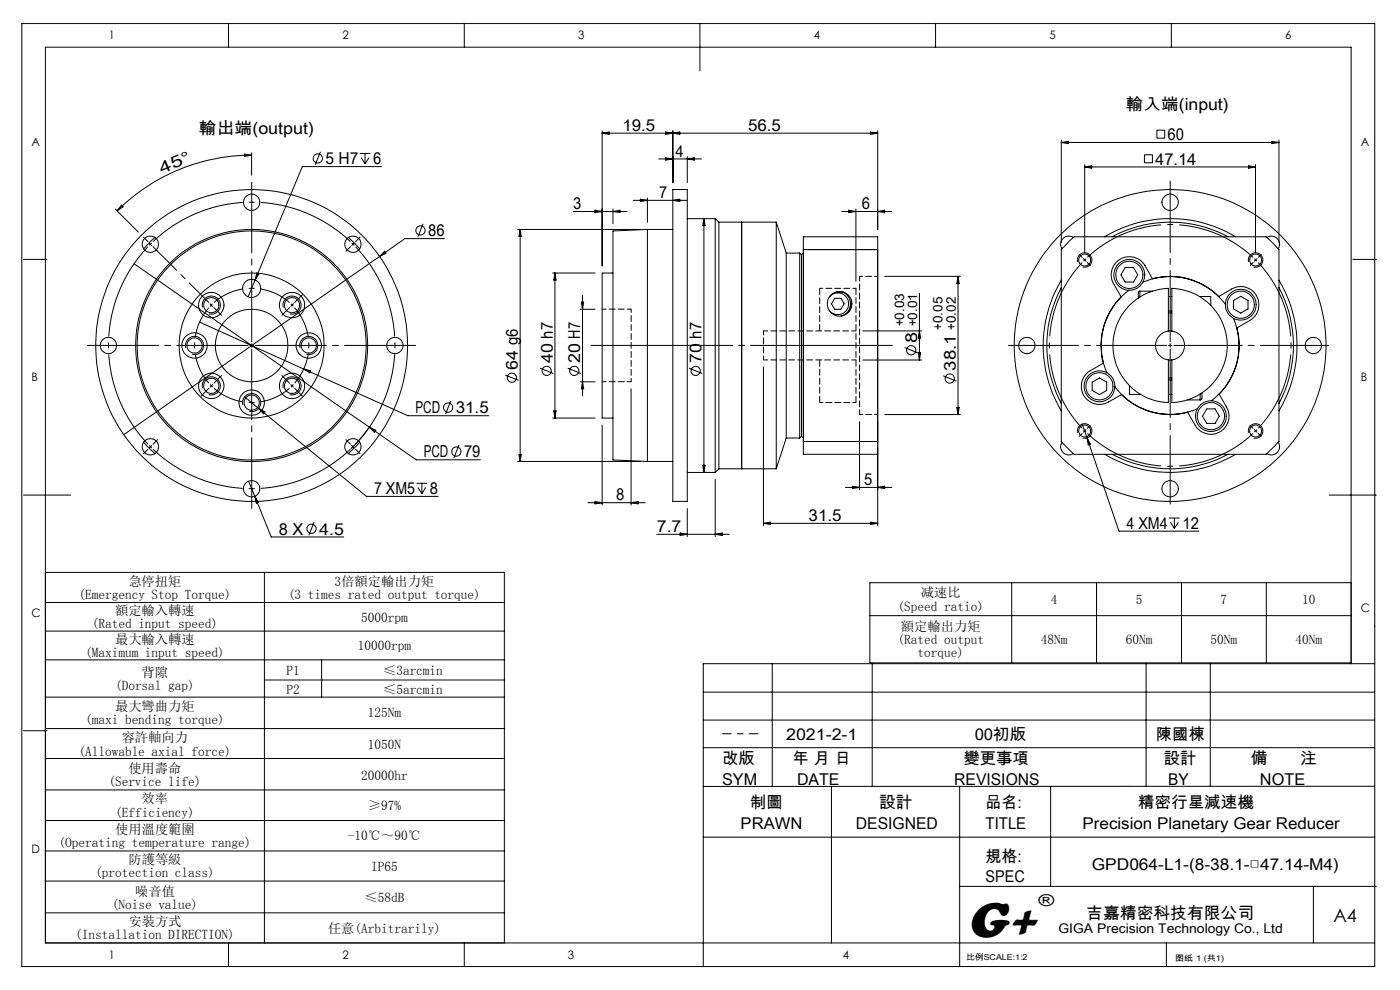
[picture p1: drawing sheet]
<svg xmlns="http://www.w3.org/2000/svg" width="297mm" height="210mm" viewBox="0 0 297 210" stroke-linecap="round" stroke-linejoin="round" font-family="sans-serif">
<g fill="none" stroke="#000" stroke-width=".21">
<path d="M4.6 5h287v200h-287zM48.5 5v5M98.5 5v5M148.5 5v10M198.5 5v5M248.5 5v5M51.9 32.7l1.5 .2-1.5 .3zM53.4 32.9a40.7 40.7 0 0 0-28.6 11.8M53.4 32.4v4.8M68 32.2l-1.1 2.8M76.3 32.6h2.3M76.6 33.4l.8 1.4"/>
<path d="M77.4 32.6v2.2M78.3 33.4l-.9 1.4M80.9 35.3h-16.8l-11.5 27.7M127.7 27.8v28.6M127.7 28.2h58.5M127.7 28.2l1.5-.2v.5zM139.7 33.7h9.1M141.2 28l1.5 .2-1.5 .3zM141.2 33.5l1.5 .2-1.5 .3zM142.7 27.8v10.9M142.7 28.2l1.5-.2v.5zM145.8 33.2v5.5"/>
<path d="M145.8 33.7l1.5-.2v.5zM184.7 28l1.5 .2-1.5 .3zM186.2 27.8v20.9M225.1 29.7v21.7M225.1 30.2h46.2M225.1 30.2l1.6-.2v.5zM230.1 34.9v18.7M230.1 35.4h36.2M230.1 35.4l1.5-.2v.5zM242.8 32.8h1.7v1.7h-1.7zM245.4 27.6h1.7v1.7h-1.7zM264.9 35.2l1.4 .2-1.4 .3z"/>
<path d="M266.3 34.9v18.7M269.8 30l1.5 .2-1.5 .3zM271.3 29.7v21.7M5 55h5M24.5 44.4l4.9 4.8M25.8 43.5l.3 .4-1.3 .8zM28.4 55.9l50 34.7M31.6 51.5l.3 .3M31.9 51.8l-.3 .3M31.9 51.8l.3 .3M32.2 51.5l-.3 .3M32.9 50.4l-2.5 2.4"/>
<path d="M54.5 57.9l.4 .2-.8 1.3zM73.9 50.4l2.4 2.4M80.5 54.4l-54.3 37.8M81.6 53.3l.3 .4-1.4 .7zM89.7 47.5l-1 2.8M94.3 50.6h-8.4l-5.4 3.8M109.8 48.7h26.1M110.3 48.7v49.2M110.3 48.7l.3 1.5h-.5zM117.2 57.9h9M117.7 57.9v30.8M117.7 57.9l.3 1.5h-.5z"/>
<path d="M121.6 44.9h11.4M126.2 44.6l1.5 .3-1.5 .2zM130 57.9h-2.3v30.8h2.3M130 44.3v3.2M130 44.9l1.5-.3v.5zM134.3 42.5h11.4M135.9 42.3l1.4 .2-1.4 .2zM137.3 48.7v49.2M137.3 48.7l-7.3 .3v48.6l7.3 .3M137.3 48.7h5.4M137.3 42v5.2M142.7 40.2h3.1v66.2h-3.1z"/>
<path d="M142.7 42.5l1.5-.2v.4zM145.8 46.4h5.9M149.3 46.4v53.8M149.3 46.4l.3 1.5h-.5zM151.7 46.4v53.8M151.7 46.4l.8 .7M152.5 47.1v52.3M152.5 47.1h12.2M157.3 47.1v52.3M164.7 47.1v52.3M164.7 47.1l2.1 6.6M166.8 53.7v39.2"/>
<path d="M166.8 53.7h2.9M169.7 53.7v39.2M169.7 53.7l.3 .4M170 54.1v38.4M170.4 52.9v-2.7h15.8v2.7M170.4 53.7l-.4 .4M170.4 52.9v40.8M178.6 44.9h10.6M180.1 44.6l1.5 .3-1.5 .2zM181.6 44.3v15.4M186.2 52.9v58.6M186.2 52.9h-15.8"/>
<path d="M186.2 44.9l1.5-.3v.5zM187.7 58.6h16M203.2 58.6v29.3M203.2 58.6l.3 1.5h-.5zM225.1 59.4a26.9 26.9 0 0 0 0 27.8M226.8 51.2l1.1-1h40.7l1.7 1.7 1 1v40.8l-2.3 2.4-.4 .3h-40.7l-2.4-2.4-.4-.3v-40.8zM227.7 50.4a1.73 1.73 0 0 0-2.2 .2 1.73 1.73 0 0 0-.2 2.2M228.6 55.6a1.55 1.55 0 0 1 1.4-2 1.55 1.55 0 0 1 1.6 1.7 1.55 1.55 0 0 1-1.9 1.3M234.4 50.2a26.9 26.9 0 0 1 27.7 0M235.9 50.2a25.9 25.9 0 0 1 24.6 0M236.9 55.6a3.9 3.9 0 0 1 6 .8l1.6 2.7a14.7 14.7 0 0 1 14.1 3.8l2.7-1.6a3.8 3.8 0 0 1 5.3 1.4 3.8 3.8 0 0 1-1.5 5.3l-2.7 1.6a14.6 14.6 0 0 1-3.8 14l1.6 2.8a3.8 3.8 0 0 1-1.4 5.2 3.8 3.8 0 0 1-5.3-1.4l-1.5-2.8a14.7 14.7 0 0 1-14.1-3.7l-2.7 1.6a3.8 3.8 0 0 1-5.3-1.4 3.8 3.8 0 0 1 1.4-5.3l2.8-1.6a14.7 14.7 0 0 1 3.7-14l-1.5-2.8a3.8 3.8 0 0 1 .6-4.6zM238.7 56.8h1.8l.9 1.5-.9 1.5h-1.8l-.9-1.5z"/>
<path d="M242.4 59.9a14.7 14.7 0 0 1 17.6 4.6M264.9 55.6a1.54 1.54 0 0 1 1.3-2 1.54 1.54 0 0 1 1.7 1.7 1.54 1.54 0 0 1-1.9 1.3M268.7 50.4a1.73 1.73 0 0 1 2.2 .2 1.73 1.73 0 0 1 .2 2.2M271.3 59.4a27.1 27.1 0 0 1 0 27.8M287 55h5M39.4 73.8a1.92 1.92 0 0 1 1.7-2.4 1.92 1.92 0 0 1 2.1 2 1.92 1.92 0 0 1-2.4 1.7M42.3 68.3l22.1 10M43 65.2a1.93 1.93 0 0 1 1.7-2.4 1.93 1.93 0 0 1 2.1 2.1 1.93 1.93 0 0 1-2.5 1.7M44.6 64.4l.2 .3M44.8 64.7l-.2 .3M44.8 64.7l.3 .3M45.1 64.4l-.3 .3"/>
<path d="M60.1 65.2a1.94 1.94 0 0 1 1.7-2.4 1.94 1.94 0 0 1 2.1 2.1 1.94 1.94 0 0 1-2.4 1.7M63.6 73.8a1.92 1.92 0 0 1 1.7-2.4 1.92 1.92 0 0 1 2.1 2 1.92 1.92 0 0 1-2.4 1.7M64.4 78.3l22.1 9.9h17.2M64.4 78.3l1.5 .4-.2 .4zM107.2 79.6l2.8 1.1M114.6 78.1l2.8 1.1M120.4 78.1l2.8 1.1M123.1 65.6h3.1M123.3 64.1h.5l-.2 1.5zM123.6 62.6v21.4M146.2 78.1l2.8 1.1M162 77.8v33.7"/>
<path d="M175.9 63a2.31 2.31 0 0 1 3.4-.2 2.31 2.31 0 0 1 0 3.3 2.31 2.31 0 0 1-3.4-.2M177.1 63.3h1.3l.7 1.1-.7 1.2h-1.3l-.7-1.2zM177.1 62h2M178.8 62a2.69 2.69 0 0 1 1.6 2.6 2.69 2.69 0 0 1-2 2.4M180.6 63.7v.3a3 3 0 0 1-.6 2.2M183.1 70.2h12.4M183.1 76.4h12.4M191.9 73.7l2.8 1.2M194.8 74.9h.5l-.2 1.5zM195.1 62.2v14.2M195.1 70.2l.2 1.5h-.5zM200.1 79.7l2.8 1.1"/>
<path d="M225.1 61a26.2 26.2 0 0 0 0 24.6M239.5 61.6a14.6 14.6 0 0 0-4.7 17.5M241.8 61.8l-.3 .2v1.2M241.8 61.8v1.2M241.8 61.8h2.7M247.9 70.2v-9a12.1 12.1 0 0 0-11.8 12.1 12.1 12.1 0 0 0 11.8 12.1v-9.1M247.9 70.2a3.1 3.1 0 0 0-2.8 3.1 3.1 3.1 0 0 0 2.8 3M247.9 76.3h.7M247.9 66.4h.7M247.9 70.2h.7M247.9 62.9h.7M247.9 66h.7"/>
<path d="M248.6 70.2a3.1 3.1 0 0 1 2.7 3.1 3.1 3.1 0 0 1-2.7 3M248.6 70.2v-9a12.1 12.1 0 0 1 11.8 12.1 12.1 12.1 0 0 1-11.8 12.1v-9.1M254.5 62.9h2.4v1.9M261.7 67.5a14.6 14.6 0 0 1-4.7 17.5M261.7 63.7l1.5-.8 1.6 .8v1.8l-1.6 .9-1.5-.9zM271.3 61a26.2 26.2 0 0 1 0 24.6M30.4 93.8l2.5 2.4M43 82.4a1.92 1.92 0 0 1 1.6-2.5 1.92 1.92 0 0 1 2.1 2.1 1.92 1.92 0 0 1-2.4 1.7M51.5 85.9a1.92 1.92 0 0 1 1.8-2.4 1.92 1.92 0 0 1 2 2.1 1.92 1.92 0 0 1-2.4 1.7M51.9 84.2l3 2.4M54.9 86.6l22.9 18.7h15.2M54.9 86.6l1.3 .8-.3 .4z"/>
<path d="M60.1 82.4a1.93 1.93 0 0 1 1.6-2.5 1.93 1.93 0 0 1 2.2 2.1 1.93 1.93 0 0 1-2.4 1.7M76.3 93.8l-2.4 2.4M78.4 90.6l9.9 6.9h13.6M78.4 90.6l1.3 .7-.3 .4zM78.6 90.2l-1.4 2-2.8 3M95.6 85l-1.1 2.8M97.4 94.4l-1.1 2.8M109.8 97.9h26.1M110.1 96.4h.5l-.3 1.5zM117.2 88.7h9M117.5 87.2h.5l-.3 1.5zM123.1 81h3.1"/>
<path d="M123.6 81l.2 1.5h-.5zM127.7 90.2v16.9M133.9 82.5v24.6M137.3 97.9h5.4M149.1 98.7h.5l-.3 1.5zM152.5 99.4h12.2M152.5 99.4l-.8 .8M166.8 92.9l-2.1 6.5M166.8 92.9h2.9M170 92.5l.4 .4M170 92.5l-.3 .4M170.4 93.7h15.8v2.7h-15.8z"/>
<path d="M182.4 89.5v14.4M187.7 87.9h16M203 86.5h.5l-.3 1.4zM225.3 93.8a1.75 1.75 0 0 0 .2 2.2 1.75 1.75 0 0 0 2.2 .2M228.6 91.8a1.55 1.55 0 0 1 1.4-1.9 1.55 1.55 0 0 1 1.6 1.7 1.55 1.55 0 0 1-1.9 1.3M229.6 89.9l1 3M229.8 91.1l.3 .3M230.1 91.4l.3 .3M230.1 91.4l-.3 .3M230.4 91.1l-.3 .3M230.6 92.9l6.8 19.8h17M230.6 92.9l.7 1.3-.4 .2z"/>
<path d="M231.7 81.1l1.6-.9 1.5 .9v1.7l-1.5 .9-1.6-.9zM234.4 96.4a27.1 27.1 0 0 0 27.7 0M235.9 96.4a26.1 26.1 0 0 0 24.6 0M236.5 82a14.6 14.6 0 0 0 17.5 4.7M239.6 81.8v1.9h2.4M247.9 80.2h.7M247.9 80.6h.7M247.9 83.7h.7M251.9 84.8h2.7M254.6 83.6v1.2M255 83.4v1.2l-.4 .2M256 86.7h1.8l.9 1.6-.9 1.5h-1.8l-.9-1.5z"/>
<path d="M264.9 91.8a1.54 1.54 0 0 1 1.3-1.9 1.54 1.54 0 0 1 1.7 1.7 1.54 1.54 0 0 1-1.9 1.3M271.1 93.8a1.75 1.75 0 0 1-.2 2.2 1.75 1.75 0 0 1-2.2 .2M5 105h10M52.7 102.1l1.3 3.2M54 105.3l3.5 8.6h15.4M54 105.3l.8 1.3-.4 .1zM66.6 110.8l-1.1 2.8M88.4 102.5h2.2M88.7 103.4l.8 1.3M89.5 102.5v2.2M90.3 103.4l-.8 1.3M124.7 106.6h12.2"/>
<path d="M126.2 106.4l1.5 .2-1.5 .3zM133.9 106.6l1.5-.2v.5zM139.3 113.3h15.4M144.3 113.1l1.5 .2-1.5 .3zM145.8 100.2h5.9M145.8 107.9v5.9M151.7 101.7v12.1M151.7 113.3l1.5-.2v.5zM162 111h24.2M162 111l1.4-.2v.5zM179.4 103.4h9.8M180.8 103.1l1.6 .3-1.6 .2z"/>
<path d="M184.7 110.8l1.5 .2-1.5 .3zM186.2 103.4l1.5-.3v.5zM248 109.9h2.3M248.3 110.8l.8 1.3M249.1 109.9v2.2M250 110.8l-.9 1.3M282 105h10M9.6 121.4h97.4v78.6M9.6 127.8h97.4M9.6 133.9h97.4M9.6 140h97.4M56.1 121.4v78.6"/>
<path d="M68.2 140v7.9M184.5 130.6h102.1M214.6 123.6v17M232.6 123.6v17M250.6 123.6v17M268.6 123.6v17M286.6 123.6h-102.1v17h102.1M5 155h5M9.6 147.9h97.4M9.6 154.5h97.4M56.1 144.2h50.9M149.2 152.7h142.4"/>
<path d="M149.2 146.8h142.4M149.2 158.6h142.4M163.8 140.8v26M185 140.8v26M243.1 140.8v26M256.8 140.8v26M286.6 140.8v-130.8h-277v190h282M291.6 140.8h-142.4v64.2M9.6 160.9h97.4M9.6 167.6h97.4M9.6 174.1h97.4M149.2 177.6h142.4"/>
<path d="M176.4 166.8v33.2M203.6 166.8v38.2M222.9 166.8v21.2M291.6 166.8h-142.4M9.6 180.5h97.4M9.6 186.9h97.4M9.6 193.6h97.4M203.6 188h88.4M278.6 188v12M48.5 200v5M98.5 200v5M247.4 200v5"/>
<circle cx="67.4" cy="33.6" r=".98"/>
<circle cx="31.9" cy="51.8" r="1.73"/>
<circle cx="53.4" cy="42.9" r="1.72"/>
<circle cx="74.9" cy="51.8" r="1.73"/>
<circle cx="89.2" cy="48.9" r=".98"/>
<circle cx="230.1" cy="55.2" r="1.25"/>
<circle cx="239.6" cy="58.3" r="2.88"/>
<circle cx="239.6" cy="58.3" r="3.3"/>
<circle cx="248.2" cy="42.9" r="1.74"/>
<circle cx="266.4" cy="55.2" r="1.27"/>
<circle cx="23" cy="73.3" r="1.72"/>
<circle cx="41.3" cy="73.3" r="2.69"/>
<circle cx="41.3" cy="73.3" r="1.62"/>
<circle cx="44.8" cy="64.7" r="1.61"/>
<circle cx="44.8" cy="64.7" r="2.69"/>
<circle cx="53.4" cy="73.3" r="24.3"/>
<circle cx="53.4" cy="73.3" r="15.4"/>
<circle cx="53.4" cy="73.3" r="24.6"/>
<circle cx="53.4" cy="61.2" r="1.94"/>
<circle cx="53.4" cy="73.3" r="33.1"/>
<circle cx="53.4" cy="73.3" r="7.7"/>
<circle cx="61.9" cy="64.7" r="2.69"/>
<circle cx="62" cy="64.7" r="1.61"/>
<circle cx="65.5" cy="73.3" r="2.69"/>
<circle cx="65.5" cy="73.3" r="1.6"/>
<circle cx="83.8" cy="73.3" r="1.74"/>
<circle cx="116" cy="78.7" r=".97"/>
<circle cx="121.8" cy="78.7" r=".97"/>
<circle cx="147.6" cy="78.7" r=".97"/>
<circle cx="178.1" cy="64.4" r="2.61"/>
<circle cx="193.3" cy="74.3" r=".98"/>
<circle cx="217.9" cy="73.3" r="1.74"/>
<circle cx="248.2" cy="73.3" r="33.1"/>
<circle cx="263.2" cy="64.6" r="3.3"/>
<circle cx="263.2" cy="64.6" r="2.88"/>
<circle cx="278.6" cy="73.3" r="1.72"/>
<circle cx="31.9" cy="94.8" r="1.72"/>
<circle cx="44.8" cy="81.8" r="2.69"/>
<circle cx="44.8" cy="81.8" r="1.62"/>
<circle cx="53.4" cy="85.4" r="1.61"/>
<circle cx="53.4" cy="85.4" r="2.7"/>
<circle cx="61.9" cy="81.8" r="1.61"/>
<circle cx="62" cy="81.9" r="2.69"/>
<circle cx="74.9" cy="94.8" r="1.72"/>
<circle cx="95.1" cy="86.4" r=".98"/>
<circle cx="96.8" cy="95.8" r=".98"/>
<circle cx="108.6" cy="80.1" r=".98"/>
<circle cx="201.5" cy="80.3" r=".98"/>
<circle cx="230.1" cy="91.4" r="1.27"/>
<circle cx="233.2" cy="81.9" r="2.89"/>
<circle cx="233.2" cy="81.9" r="3.3"/>
<circle cx="256.9" cy="88.3" r="3.3"/>
<circle cx="256.9" cy="88.3" r="2.89"/>
<circle cx="266.3" cy="91.4" r="1.28"/>
<circle cx="53.4" cy="103.7" r="1.74"/>
<circle cx="66.1" cy="112.2" r=".98"/>
<circle cx="248.2" cy="103.7" r="1.74"/>
</g>
<g fill="none" stroke="#000" stroke-width=".21" stroke-dasharray="30.5 1.3 1.3 1.3" stroke-linecap="butt">
<path d="M74.9 51.8l-.3-.3M74.9 51.8l.3 .3M230.1 55.1l-.3 .3M230.1 55.1l.3-.2M266.4 55.1l-.3-.2M266.4 55.1l.2 .3M62 64.7l-.3-.3M62 64.7l.2 .3M31.9 94.8l.3 .2M31.9 94.8l-.3-.3M44.8 81.8l.3 .3M44.8 81.8l-.2-.2"/>
<path d="M62 81.8l.2-.2M62 81.8l-.3 .3M74.9 94.8l.3-.3M74.9 94.8l-.3 .2M266.4 91.4l.2-.3M266.4 91.4l-.3 .3"/>
</g>
<path d="M44.3 65.3a12.1 12.1 0 0 0 0 16M61.4 64.2a12.1 12.1 0 0 0-16 0M45.4 82.4a12.1 12.1 0 0 0 16 0M62.5 81.3a12.1 12.1 0 0 0 0-16" fill="none" stroke="#000" stroke-width=".21" stroke-dasharray="30.5 1.3 1.3 1.3" stroke-dashoffset="23.6" stroke-linecap="butt"/>
<path d="M31.4 52.3a30.4 30.4 0 0 0 0 41.9M74.3 51.2a30.4 30.4 0 0 0-41.8 0M32.5 95.3a30.4 30.4 0 0 0 41.8 0M75.4 94.2a30.4 30.4 0 0 0 0-41.9" fill="none" stroke="#000" stroke-width=".21" stroke-dasharray="30.5 1.3 1.3 1.3" stroke-dashoffset="9.3" stroke-linecap="butt"/>
<path d="M229.6 55.7a25.6 25.6 0 0 0 0 35.1M265.8 54.6a25.6 25.6 0 0 0-35.1 0M230.7 91.9a25.6 25.6 0 0 0 35.1 0M266.9 90.8a25.6 25.6 0 0 0 0-35.1" fill="none" stroke="#000" stroke-width=".21" stroke-dasharray="30.5 1.3 1.3 1.3" stroke-dashoffset="13" stroke-linecap="butt"/>
<path d="M189.3 73.3h-63.9" fill="none" stroke="#000" stroke-width=".21" stroke-dasharray="30.5 1.3 1.3 1.3" stroke-dashoffset=".4"/>
<path d="M153.3 155.6h7.5" fill="none" stroke="#000" stroke-width=".21" stroke-dasharray="30.5 1.3 1.3 1.3" stroke-dashoffset="28.6"/>
<path d="M133.9 65.6h-6.2M162 76.3h19.6M162 76.3v-6.1M181.6 70.2h-19.6M127.7 81h6.2" fill="none" stroke="#000" stroke-width=".21" stroke-dasharray="1.3 .6" stroke-dashoffset=".4"/>
<path d="M173.9 70.2v-9M173.9 85.4v-9.1" fill="none" stroke="#000" stroke-width=".21" stroke-dasharray="1.3 .6" stroke-dashoffset="-.1"/>
<path d="M186.2 58.6h-3.8M133.9 65.6v15.4M173.9 61.2h7.7M181.6 85.4h-7.7M182.4 87.9h3.8" fill="none" stroke="#000" stroke-width=".21" stroke-dasharray="1.3 .6" stroke-dashoffset=".6"/>
<path d="M181.6 85.4v-24.2" fill="none" stroke="#000" stroke-width=".21" stroke-dasharray="1.3 .6"/>
<path d="M182.4 87.9v-29.3" fill="none" stroke="#000" stroke-width=".21" stroke-dasharray="1.3 .6" stroke-dashoffset=".3"/>
<path d="M44.3 64.2l-11-11" fill="none" stroke="#000" stroke-width=".21" stroke-dasharray="30.5 1.3 1.3 1.3" stroke-dashoffset="24.6"/>
<g fill="none" stroke="#000" stroke-width=".21" stroke-dasharray="30.5 1.3 1.3 1.3">
<path d="M31.4 51.2l-1-.9M32.5 52.3l.9 1M74.3 52.3l-.9 1M74.9 51.8l.3-.3M74.9 51.8l-.3 .3M75.4 51.2l1-.9M229.6 54.6l-.7-.6M230.1 55.1l-.3-.2M230.1 55.1l.3 .3M230.7 55.7l.6 .6M265.8 55.7l-.6 .6M266.4 55.1l.3-.2"/>
<path d="M266.4 55.1l-.3 .3M266.9 54.6l.6-.6M45.4 65.2l1.6 1.7M53.4 73.3v-.4M53.4 73.3h-.4M53.4 73.3v.4M53.4 73.3h.4M61.4 65.2l-1.6 1.7M62 64.7l.2-.3M62 64.7l-.3 .3M62.5 64.2l1.6-1.7M248.2 73.3v-.4"/>
<path d="M248.2 73.3h-.3M248.2 73.3v.4M248.2 73.3h.4M31.4 95.3l-1 1M31.9 94.8l-.3 .2M31.9 94.8l.3-.3M32.5 94.2l.9-.9M44.3 82.4l-1.6 1.6M44.8 81.8l-.2 .3M44.8 81.8l.3-.2M45.4 81.3l1.6-1.6M61.4 81.3l-1.6-1.6"/>
<path d="M62 81.8l.2 .3M62 81.8l-.3-.2M62.5 82.4l1.6 1.6M74.3 94.2l-.9-.9M74.9 94.8l.3 .2M74.9 94.8l-.3-.3M75.4 95.3l1 1M229.6 91.9l-.7 .7M230.7 90.9l.6-.7M265.8 90.9l-.6-.7M266.4 91.4l.3 .3M266.4 91.4l-.3-.3"/>
<path d="M266.9 91.9l.6 .7"/>
</g>
<path d="M53.4 72.5v-33.8M53.4 74v33.9" fill="none" stroke="#000" stroke-width=".21" stroke-dasharray="30.5 1.3 1.3 1.3" stroke-dashoffset="15.5"/>
<path d="M52.6 73.3h-34.1M248.2 72.5v-34.1" fill="none" stroke="#000" stroke-width=".21" stroke-dasharray="30.5 1.3 1.3 1.3" stroke-dashoffset="15.3"/>
<path d="M54.2 73.3h34" fill="none" stroke="#000" stroke-width=".21" stroke-dasharray="30.5 1.3 1.3 1.3" stroke-dashoffset="15.4"/>
<path d="M247.5 73.3h-33.6" fill="none" stroke="#000" stroke-width=".21" stroke-dasharray="30.5 1.3 1.3 1.3" stroke-dashoffset="15.6"/>
<path d="M248.2 74v32.9" fill="none" stroke="#000" stroke-width=".21" stroke-dasharray="30.5 1.3 1.3 1.3" stroke-dashoffset="15.9"/>
<path d="M249 73.3h32.8" fill="none" stroke="#000" stroke-width=".21" stroke-dasharray="30.5 1.3 1.3 1.3" stroke-dashoffset="16"/>
<text font-size="11" x="205.1" y="198.7">G+</text>
<text font-size="3.9" x="282.9" y="195.5">A4</text>
<g font-size="3.5">
<text x="238.9" y="23.4">輸入端(input)</text>
<text x="42.2" y="28.4">輸出端(output)</text>
<text x="132" y="27.7">19.5</text>
<text x="158.7" y="27.7">56.5</text>
<text x="247.7" y="29.7">60</text>
<text x="69.1" y="34.8">5 H7</text>
<text x="79.2" y="34.8">6</text>
<text x="143.3" y="33.2">4</text>
<text x="245.1" y="34.9">47.14</text>
<text x="34.4" y="36.9" transform="rotate(-23 34.4 36.9)">4 5 °</text>
<text x="139.8" y="42">7</text>
<text x="121.6" y="44.3">3</text>
<text x="182.8" y="44.3">6</text>
<text x="90.8" y="50.1">86</text>
<text x="148.9" y="71.8" transform="rotate(-90 148.9 71.8)">h7</text>
<text x="117.3" y="77" transform="rotate(-90 117.3 77)">40 h7</text>
<text x="123.1" y="77" transform="rotate(-90 123.1 77)">20 H7</text>
<text x="148.9" y="77" transform="rotate(-90 148.9 77)">70</text>
<text x="194.6" y="72.7" transform="rotate(-90 194.6 72.7)">8</text>
<text x="109.9" y="78.5" transform="rotate(-90 109.9 78.5)">64 g6</text>
<text x="202.8" y="78.7" transform="rotate(-90 202.8 78.7)">38.1</text>
<text x="88.1" y="87.7">PCD</text>
<text x="96.7" y="87.7">31.5</text>
<text x="89.9" y="97">PCD</text>
<text x="98.4" y="97">79</text>
<text x="79.3" y="104.8">7 XM5</text>
<text x="91.2" y="104.8">8</text>
<text x="130.7" y="106.1">8</text>
<text x="183.3" y="102.9">5</text>
<text x="59.2" y="113.4">8 X</text>
<text x="67.7" y="113.4">4.5</text>
<text x="139.3" y="112.8">7.7</text>
<text x="171.5" y="110.5">31.5</text>
<text x="239" y="112.2">4 XM4</text>
<text x="250.9" y="112.2">12</text>
<text x="220.3" y="192.2">®</text>
<text x="230.5" y="194.8">吉嘉精密科技有限公司</text>
</g>
<g font-size="3.4">
<text x="166.8" y="157">2021-2-1</text>
<text x="206.8" y="157">00初版</text>
<text x="245.2" y="157">陳國棟</text>
<text x="153.2" y="162.1">改版</text>
<text x="153.2" y="166.4">SYM</text>
<text x="168.1" y="162.1">年 月 日</text>
<text x="169.1" y="166.4">DATE</text>
<text x="202.4" y="166.4">REVISIONS</text>
<text x="204.4" y="162.1">變更事項</text>
<text x="246.9" y="162.1">設計</text>
<text x="247.8" y="166.4">BY</text>
<text x="265.4" y="162.1">備</text>
<text x="267.3" y="166.4">NOTE</text>
<text x="275.9" y="162.1">注</text>
<text x="159.1" y="171.5">制圖</text>
<text x="186.5" y="171.5">設計</text>
<text x="209.1" y="171.5">品名:</text>
<text x="241.4" y="171.5">精密行星減速機</text>
<text x="157.1" y="175.8">PRAWN</text>
<text x="181.6" y="175.8">DESIGNED</text>
<text x="209.1" y="175.8">TITLE</text>
<text x="229.7" y="175.8">Precision Planetary Gear Reducer</text>
<text x="209.1" y="182.9">規格:</text>
<text x="231.6" y="184.5">GPD064-L1-(8-38.1-□47.14-M4)</text>
<text x="209.1" y="187.2">SPEC</text>
</g>
<g font-size="2.8">
<text x="191.8" y="69.2" transform="rotate(-90 191.8 69.2)">+0.03</text>
<text x="194.6" y="69.2" transform="rotate(-90 194.6 69.2)">+0.01</text>
<text x="200" y="69.9" transform="rotate(-90 200 69.9)">+0.05</text>
<text x="202.8" y="69.9" transform="rotate(-90 202.8 69.9)">+0.02</text>
<text x="27.2" y="124.2">急停扭矩</text>
<text x="71" y="124.2">3倍額定輸出力矩</text>
<text x="16.6" y="127">(Emergency Stop Torque)</text>
<text x="24.4" y="130.4">額定輸入轉速</text>
<text x="61.1" y="127">(3 times rated output torque)</text>
<text x="76.6" y="131.8">5000rpm</text>
<text x="190.4" y="129.5">(Speed ratio)</text>
<text x="195.4" y="126.7">减速比</text>
<text x="222.9" y="128.1">4</text>
<text x="240.9" y="128.1">5</text>
<text x="258.9" y="128.1">7</text>
<text x="276.2" y="128.1">10</text>
<text x="19.5" y="133.3">(Rated input speed)</text>
<text x="24.4" y="136.5">最大輸入轉速</text>
<text x="75.9" y="137.9">10000rpm</text>
<text x="190.4" y="136.6">(Rated output</text>
<text x="191.1" y="133.8">額定輸出力矩</text>
<text x="220.8" y="136.6">48Nm</text>
<text x="238.8" y="136.6">60Nm</text>
<text x="256.8" y="136.6">50Nm</text>
<text x="274.8" y="136.6">40Nm</text>
<text x="18.1" y="139.3">(Maximum input speed)</text>
<text x="30.1" y="143.5">背隙</text>
<text x="60.8" y="143.1">P1</text>
<text x="81.3" y="143.1">≤3arcmin</text>
<text x="194.6" y="139.4">torque)</text>
<text x="24.4" y="146.3">(Dorsal gap)</text>
<text x="60.8" y="147.2">P2</text>
<text x="81.3" y="147.2">≤5arcmin</text>
<text x="18.1" y="153.6">(maxi bending torque)</text>
<text x="24.4" y="150.8">最大彎曲力矩</text>
<text x="78" y="152.2">125Nm</text>
<text x="16.6" y="160.3">(Allowable axial force)</text>
<text x="25.8" y="157.5">容許軸向力</text>
<text x="78" y="158.9">1050N</text>
<text x="23" y="166.8">(Service life)</text>
<text x="27.2" y="164">使用壽命</text>
<text x="76.6" y="165.4">20000hr</text>
<text x="24.4" y="173.2">(Efficiency)</text>
<text x="30.1" y="170.4">效率</text>
<text x="78" y="171.8">≥97%</text>
<text x="12.4" y="179.7">(Operating temperature range)</text>
<text x="24.4" y="176.9">使用溫度範圍</text>
<text x="73.8" y="178.3">-10℃～90℃</text>
<text x="27.2" y="183.3">防護等級</text>
<text x="78.7" y="184.7">IP65</text>
<text x="20.2" y="186.1">(protection class)</text>
<text x="28.7" y="190">噪音值</text>
<text x="77.3" y="191.4">≤58dB</text>
<text x="23.7" y="192.8">(Noise value)</text>
<text x="27.2" y="196.4">安裝方式</text>
<text x="69.6" y="197.8">任意(Arbitrarily)</text>
<text x="224.5" y="197.8">GIGA Precision Technology Co., Ltd</text>
<text x="16" y="199.2">(Installation DIRECTION)</text>
</g>
<g font-size="2.5">
<text x="23.1" y="8.4">1</text>
<text x="72.7" y="8.4">2</text>
<text x="122.7" y="8.4">3</text>
<text x="172.7" y="8.4">4</text>
<text x="222.7" y="8.4">5</text>
<text x="272.7" y="8.4">6</text>
<text x="6.7" y="30.9">A</text>
<text x="288.7" y="30.9">A</text>
<text x="6.7" y="80.9">B</text>
<text x="288.7" y="80.9">B</text>
<text x="6.7" y="130.9">C</text>
<text x="288.7" y="129.9">C</text>
<text x="6.7" y="180.9">D</text>
<text x="23.1" y="203.4">1</text>
<text x="72.7" y="203.4">2</text>
<text x="120.5" y="203.4">3</text>
<text x="178.8" y="203.4">4</text>
</g>
<g font-size="1.7">
<text x="204.9" y="203.7">比例SCALE:1:2</text>
<text x="249.3" y="203.8">图纸 1 (共1)</text>
</g>
</svg>
